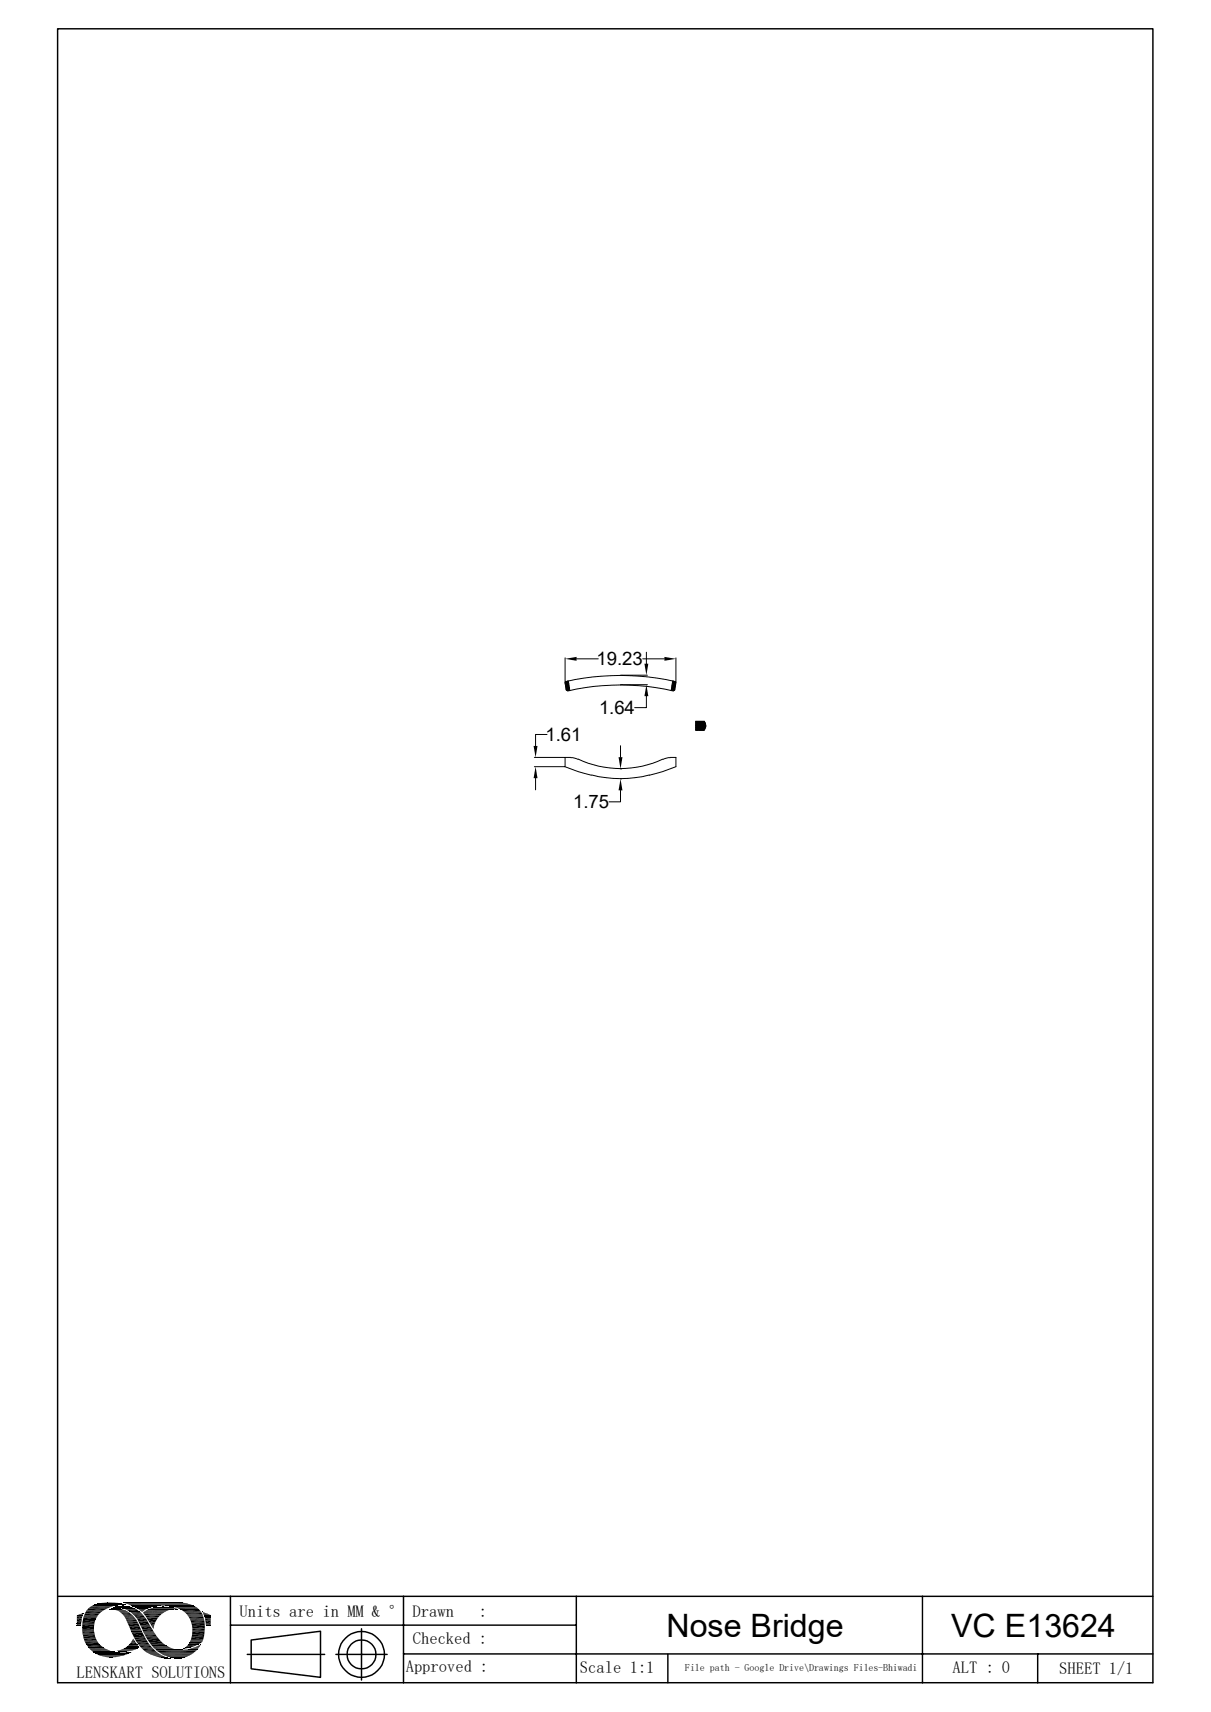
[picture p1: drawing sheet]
<svg xmlns="http://www.w3.org/2000/svg" width="210mm" height="297mm" viewBox="0 0 210 297" stroke-linecap="round" stroke-linejoin="round" font-family="sans-serif">
<g fill="none" stroke="#000" stroke-width=".17">
<path d="M98 114.1v4.2M98.1 118.2l-.1 .2M98.1 118.2l-.1 .2 .2 1.3M98.2 118.2a41.6 41.6 0 0 1 18.9 .1l.1 .1M98.2 119.7l.2 .1M98.4 118.2l-.4 .4M98.4 119.9a40.4 40.4 0 0 1 18.4 0M98.6 118.2l-.6 .5M98.6 118.1l.2 1.6M98.6 118.4l-.5 .6M98.6 118.6l-.5 .5M98.6 118.8l-.5 .5"/>
<path d="M98.7 119l-.5 .5M98.7 119.2l-.5 .5M98.8 119.4l-.5 .4M98.8 119.6l-.2 .2M100 114.3h3.8M107.7 117.1h4.6M107.7 118.8h4.6M111.5 114.3h3.7M112.1 113.2v1.9M116.4 119.6l.2 .2M116.5 119.4l.4 .4M116.5 119.2l.5 .5"/>
<path d="M116.5 119l.6 .5M116.5 118.8l.6 .5M116.6 118.6l.5 .5M116.6 118.4l.5 .6M116.6 118.2l.6 .5M116.7 118.1l-.3 1.6M116.8 118.2l.4 .4M117.1 118.2l.1 .2M117.2 118.4l-.2 1.3-.2 .1M117.2 114.1v4.2M92.7 131.4h5.2M92.7 133h5.2"/>
<path d="M92.9 135v2M94.9 127.4h-2v2M98 133l2.2 .9 2.4 .6M99 131.4l1.2 .3M99 131.4h-1v1.6M102.6 134.5a20 20 0 0 0 10 0M107.6 137.1v2h-2M107.6 129.4v2M107.7 133.4h.1M107.7 135.1h.1M112.1 120.8v2h-2M114.9 131.7a17.1 17.1 0 0 1-14.6 0"/>
<path d="M116.2 131.4h1v1.6l-2.3 .9-2.3 .6M116.2 131.4l-1.2 .3M120.6 126.5l1.5-1.4a1.13 1.13 0 0 1 0 1.6M120.8 125.1l-.2 .2M121 125.1l-.4 .4M121.2 125.1l-.6 .5M121.4 125.1l-.8 .7M121.5 125.1l-.9 .9M121.7 125.1l-1.1 1.1M121.9 125.1l-1.3 1.3M122.1 125.1h-1.5v1.6h1.5M122.2 125.2l-1.6 1.5"/>
<path d="M122.2 126.5l-.2 .2M122.3 125.3l-1.5 1.4M122.3 125.4l-1.3 1.3M122.3 125.6l-1.1 1.1M122.4 125.7l-1 1M122.4 126.2l-.5 .5M122.4 125.9l-.9 .8M122.4 126l-.7 .7M14.7 279.9h2.6M15 279.4h3M15.3 279h3.5M15.7 278.7h3.9"/>
<path d="M15.9 278.6h4M16 278.6h4.2M16 278.5h4.4M16.2 278.5h4.3M16.3 278.4h5.5M16.4 278.4h5.4M16.5 278.3h5.1M16.7 278.3h4.7M16.9 278.2h4.3M17.1 278.2h3.9M17.5 278.1h3M17.6 278.1h2.9"/>
<path d="M19 279.2h2.1M19.1 279.2h2.2M19.7 278.8l3.3 .1M19.8 278.8h3M19.8 278.8h2.9M19.9 278.7h2.7M20.2 278.7h2.2M20.6 279h2.7M21.3 279h2M21.3 279.1h2.4M21.3 278h10.3M21.4 278.1h10.5"/>
<path d="M21.5 278.1h11M21.8 278h7.4M21.8 278.2h10.8M21.8 278.4h-5.6M22 278.3h10.9M22.2 278.3h10.8M22.3 278.4h10.9M22.5 278.4h10.8M22.6 278.5h11M22.8 278.6h10.8M22.8 278.6h5.1M22.9 278.6h4.4"/>
<path d="M23 278.7h4.2M23.2 278.8h3.3M23.4 278.8h2.8M23.5 278.9h2.5M23.7 279h2.1M24.8 279.8h3.7M24.8 279.8h3.5M24.8 279.9h3.4M24.9 279.7h3.8M25 279.6h3.7M25.1 279.5h4M25.4 279.4h3.8"/>
<path d="M25.4 279.3h4.2M25.7 279.2h4.2M26 279.1h4.8M26.2 279h4.4M26.2 279h4.2M26.6 278.9h3.5M26.8 278.9h3.1M27.1 278.8h2.6M27.3 278.8h2.2M28.7 278.6h5M29.3 278.6h4.4M29.4 278.7h4.5"/>
<path d="M30.1 278.8h4M30.4 278.9h3.8M30.7 279h3.7M30.8 279.2h-5M31 279.1h3.5M31.2 279.2h3.3M31.9 279.7h3M32.1 279.8h2.9M14.3 282.3h2M14.3 282.8h2M14.3 283h2M14.3 283.1h2"/>
<path d="M14.3 283.5h2.1M14.4 281h2.2M14.5 280.5h2.3M14.5 284.2h2.1M14.6 284.7h2.3M15 285.3h2.3M15.3 285.8h2.7M15.4 285.9h2.6M15.4 285.9h2.8M15.5 286h2.8M15.6 286.1h3M15.7 286.3h3.3"/>
<path d="M15.9 286.4h3.1M15.9 286.4h3.6M16 286.6h3.9M16.2 286.6h3.7M16.2 286.6h4.2M16.3 286.7h4.4M16.3 286.7h5.2M16.3 286.8h6.3M16.6 286.9h5.8M16.6 286.9h5.7M16.7 287h5.5M16.9 287h5"/>
<path d="M17 287.1h4.8M17.1 287.1h4.6M17.1 287.2h4.5M17.4 287.3h4M17.7 287.3h3.2M17.9 287.4h2.8M20.2 286.4h2.7M20.2 286.4h2.5M20.5 286.3h2.6M20.7 286.2h2.8M21.1 286.2h2.5M21.2 286.1h2.6"/>
<path d="M21.5 285.9h2.5M21.5 286h2.3M21.8 285.8h2.3M21.9 285.7h2.2M22 285.7h2M22 285.6h2M24.1 285.8h-2.3M25.1 280.2h2.7M25.4 280.6h2M25.4 286.8h2.1M26.1 285.2h2.4M26.3 285.5h2.6"/>
<path d="M26.4 285.6h2.7M26.5 285.7h2.8M26.5 285.8h3.1M26.7 285.9h3.1M26.8 286h3.3M26.8 286.1h3.4M26.9 286.1h3.6M27 286.2h4.1M27.1 286.2h4.6M27.1 286.3h7.1M27.1 286.3h7M27.6 286.7h6.1"/>
<path d="M27.8 286.9h5.7M27.9 286.9h5.5M28 287h5.3M28.2 287.1h5M28.5 287.2h4.4M28.8 287.3h3.9M29 287.5h3.4M29.5 287.5h2.6M29.6 287.6h2.4M31.7 286.2h2.5M32.4 280.1h2.7M32.5 280.2h2.7"/>
<path d="M32.6 280.3h2.6M32.6 280.4h2.6M32.7 280.5h2.6M32.8 285h2.1M32.8 285.1h2M32.9 285h2.1M32.9 280.9h2.5M32.9 284.9h2.2M32.9 284.9h2.1M32.9 284.8h2.2M33 284.7h2.1M33 284.6h2.2"/>
<path d="M33.1 284.5h2.1M33.1 284.6h2.1M33.1 281.5h2.4M33.2 283.9h2.2M33.4 282.5h2.1"/>
</g>
<g fill="#000">
<path d="M98 114.3l2-.3v.6zM111.8 115.1h.6l-.3 2zM115.2 114l2 .3-2 .3zM92.9 133l.3 2h-.7zM92.5 129.4h.7l-.3 2zM107.3 131.4h.6l-.3 2zM107.6 135.1l.3 2h-.6zM112.1 118.8l.3 2h-.6zM14.3 279.9h.1zM13.8 280l.5-.1 .1 .1zM14.3 279.9h.1v.1zM14.4 279.9l.1-.1z"/>
<path d="M18.3 278h1.6zM18.7 278h1.2zM19.1 279.1h1.9zM19.2 279.1h1.8zM19.2 279.1h1.7zM19.4 279.1h1.5zM19.5 279.1h1zM19.4 279.1h1.2zM19.5 279.1h1.1zM19.6 279.1h.9zM19.6 279.2l1.9 .1zM19.7 278.8h.2z"/>
<path d="M19.6 279.1h.8zM19.8 279.1h.6zM20 279.3l1.7 .1zM19.8 279.1h.4zM20.1 279l.1 .1zM20.2 279.4h1.6zM20.4 279.4l1.7 .2h-1.4zM20.4 279.4h1.4l.3 .2zM20.5 278.7h1.8zM20.5 278.7h1.7zM20.6 278.6l1.6 .1zM20.7 279.6l1.7 .1h-1.5z"/>
<path d="M20.7 279.6h1.4l.3 .1zM20.6 278.6h1.4zM20.9 278.6h1.1zM20.9 279.7l1.6 .1zM21 279.8l1.7 .2h-1.4zM21 279.8h1.5l.2 .2zM21.2 278.6h.3zM20.9 278.6h.8zM21.2 278.6h.5zM21.5 278.4h.3zM21.8 279.2h1.9zM22.4 279.6h1.9z"/>
<path d="M22.5 279.6h1.8zM22.5 279.6l1.8 .1zM22.6 279.7l2 .2h-1.7zM22.6 279.7h1.7l.3 .2zM22.9 279.9l1.9 .2h-1.7zM22.9 279.9h1.7l.2 .2zM23.7 279l1.9 .1zM23.8 279.1h1.8zM23.8 279.1h1.6zM24 279.1h1.4zM24 279.1l1.3 .1zM24 279.2l1 .2h-.7z"/>
<path d="M24 279.2h1.3l-.3 .2zM24.3 279.4l.6 .1zM24.3 279.4h.7zM24.4 279.5l.3 .1zM24.4 279.5h.5zM24.6 279.6v.1zM24.6 279.6h.1zM27.5 278.8h2zM27.5 278.8h1.9zM28.2 278.8h1.2zM28.2 278.8h.7zM30.4 279.2h.4z"/>
<path d="M30.4 279.2h.5zM30.7 279.2h.2zM30.9 278h.2zM35.1 279.7h.2zM35.1 279.7l.5 .1h-.4zM35.1 279.7l.5 .1zM35.2 279.8l.8 .2h-.7zM35.2 279.8l.8 .2zM35.3 280l1 .1h-1zM35.3 280h.7l.3 .1zM13.3 280.2h1.1zM13.3 280.2l1 .1z"/>
<path d="M13.3 280.3l1 .1h-1zM13.3 280.3h1v.1zM13.3 280.4l.9 .4h-.9zM13.3 280.4h1l-.1 .4zM13.3 280.8h.9zM13.3 280.8l.8 .5h-.8zM13.3 280.8h.9l-.1 .5zM13.3 281.3l.8 .4h-.8zM13.3 281.3h.8v.4zM13.3 281.7h.8zM13.3 281.7l.8 .2h-.8zM13.3 281.7h.8v.2z"/>
<path d="M13.3 281.9h.8zM13.3 281.9l.8 .1zM13.4 280.2h1zM13.7 280.1l.7 .1zM13.7 280.1h.7zM13.8 280h.6zM14.3 282.3l2 .4h-2zM14.3 282.3h2v.4zM18.3 287.4l1.9 .1zM18.3 287.4h1.9zM18.4 287.5h1.1zM18.4 287.5h1.8z"/>
<path d="M18.9 287.5h.6zM19 287.5h.5zM20.4 286.4l1.9 .1zM20.4 286.4h2zM20.6 286.5h1.5zM20.6 286.5h1.7zM20.7 286.5h1.1zM20.7 286.5h1.4zM21 286.5h.6zM21 286.5h.8zM21.3 280l1.7 .2h-1.6zM21.3 280h1.4l.3 .2z"/>
<path d="M21.3 286.5h.3zM21.4 286.5h.2zM21.4 280.2l1.8 .3h-1.6zM21.4 280.2h1.6l.2 .3zM21.6 280.5h1.6zM21.6 280.5l1.8 .2h-1.7zM21.6 280.5h1.6l.2 .2zM21.7 280.7l1.8 .1h-1.7zM21.7 280.7h1.7l.1 .1zM21.8 280.8l1.8 .2h-1.7zM21.8 280.8h1.7l.1 .2zM21.9 281l1.8 .1z"/>
<path d="M21.9 281.1l1.9 .2h-1.8zM21.9 281.1h1.8l.1 .2zM21.5 286.7h1.1zM21.9 286.7h.7zM22 281.3l1.8 .1zM22 286.7h.6zM22.1 281.4l1.9 .3h-1.8zM22.1 281.4h1.7l.2 .3zM22.1 285.6l1.9 .1zM22.1 285.6h1.9zM22.2 281.7l2 .5h-1.8zM22.2 281.7h1.8l.2 .5z"/>
<path d="M22.2 285.5l1.8 .1zM22.2 285.5h1.7zM22.2 286.7h.5zM22.3 286.7h.4zM22.4 286.7h.3zM22.4 282.2l2.1 .5h-1.9zM22.4 282.2h1.8l.3 .5zM22.4 285.3h1.4zM22.4 285.3l1.5 .2h-1.7zM22.4 285.3h1.4l.1 .2zM22.6 286.6h.2zM22.6 282.7l1.9 .1z"/>
<path d="M22.7 282.8l1.9 .1zM22.7 282.9l1.9 .1zM22.7 285l1.1 .3h-1.4zM22.7 285h.9l.2 .3zM22.7 283h1.9zM22.7 284.9l.9 .1zM22.8 283l1.9 .2h-1.9zM22.8 283h1.8l.1 .2zM22.8 283.2l2.3 .9h-1.9zM22.8 283.2h1.9l.4 .9zM22.9 284.7l.6 .2h-.8zM22.9 284.7h.5l.1 .2z"/>
<path d="M22.6 286.6h.3zM22.9 284.6l.5 .1h-.5zM22.9 284.6h.4l.1 .1zM23 284.4h.2zM23 284.4l.3 .2h-.4zM23 284.4l.3 .2zM23.1 284.4h.1zM23.1 280.1l1.8 .2h-1.5zM23.1 280.1h1.7l.1 .2zM23.4 280.3l1.8 .4h-1.6zM23.4 280.3h1.5l.3 .4zM23.6 280.7l1.7 .1z"/>
<path d="M23.7 280.8l1.9 .4h-1.6zM23.7 280.8h1.6l.3 .4zM24 281.2l1.6 .1zM24 281.3l2 .7h-1.7zM24 281.3h1.6l.4 .7zM24.3 282l1.8 .2h-1.7zM24.3 282h1.7l.1 .2zM24.4 282.2l2 .5h-1.7zM24.4 282.2h1.7l.3 .5zM24.7 282.7l1.9 .3h-1.8zM24.7 282.7h1.7l.2 .3zM24.8 283l1.9 .2h-1.8z"/>
<path d="M24.8 283h1.8l.1 .2zM24.9 283.2h1.8zM24.9 283.2l1.9 .1zM24.9 283.3h1.9zM25 283.3l1.9 .1zM25 283.4l2 .1h-1.9zM25 283.4h1.9l.1 .1zM25.1 283.5l1.9 .1zM25.4 280.6l2 .1zM25.4 280.7l1.7 .4h-1.4zM25.4 280.7h2l-.3 .4zM25.5 284.4l2.5 .5h-2.1z"/>
<path d="M25.5 284.4h2.1l.4 .5zM25.7 281.1l1.2 .4h-.9zM25.7 281.1h1.4l-.2 .4zM25.8 286.9l2 .1h-1.7zM25.8 286.9h1.7l.3 .1zM26 281.5l.9 .1zM26 281.6l.8 .3h-.6zM26 281.6h.9l-.1 .3zM26.1 287l2 .2h-1.5zM26.1 287h1.7l.3 .2zM26.2 281.9l.5 .2h-.4zM26.2 281.9h.6l-.1 .2z"/>
<path d="M26.3 282.1l.4 .1h-.3zM26.3 282.1h.4v.1zM26.4 282.2l.2 .3zM26.4 282.2h.3l-.1 .3zM26.5 282.5l.1 .1zM26.6 287.2l1.7 .1zM26.8 287.3l1.9 .2h-1.2zM26.8 287.3h1.5l.4 .2zM27.5 287.5h1.3zM27.6 287.5l1.4 .1zM28 287.6h1.1zM28.1 287.6l1.1 .1z"/>
<path d="M28.2 287.7h1.1zM28.5 287.7h.9zM28.6 287.7h.9zM29 287.7h.5zM29.2 287.7h.3zM29.3 287.7h.2zM29.6 287.5l2 .2zM30.2 287.7h1.3zM30.2 287.7h1.4zM30.4 287.7h.9zM30.4 287.7h1.1zM30.5 287.7h.5z"/>
<path d="M30.5 287.7h.8zM30.7 287.7h.3zM31.8 286h.2zM31.8 286h.1zM31.8 286h.4zM31.9 286h.4zM32.1 285.8h.8zM32.1 285.8h.9zM31.9 286l.2-.2 .2 .2zM32.1 285.8h.8l-.6 .2zM32.1 285.8h1zM32.2 285.8h.9z"/>
<path d="M32.3 286.2h1.9zM32.2 285.8l.2-.2 .7 .2zM32.4 285.6h1.3l-.6 .2zM32.5 285.5l1.2 .1zM32.5 285.5h1.3zM32.6 286.1h1.6zM32.7 285.2l1.1 .3h-1.3zM32.7 285.2h1.8l-.7 .3zM32.7 286.1h1.5zM32.7 285.2h1.8zM32.8 285l2 .1zM32.8 285.1l1.7 .1h-1.8z"/>
<path d="M32.8 285.1h2l-.3 .1zM32.8 286.1h1.5zM33.1 286h1.3zM33.2 281.6l2.3 .5h-2.2zM33.2 281.6h2.3v.5zM33.2 284l2 .5h-2.1zM33.2 284h2.1l-.1 .5zM33.2 286h1.2zM33.4 283l2 .5h-2.1zM33.4 283h2.1l-.1 .5zM33.4 285.9h1zM33.6 285.8h.9z"/>
<path d="M33.7 285.8h.8zM33.9 285.7h.6zM34.1 285.7h.5zM34.1 285.7l.3-.2 .2 .2zM34.4 285.5h.3l-.1 .2zM34.4 285.5l.3-.1v.1zM34.7 285.4v.1zM34.7 285.4l.1-.1zM35.3 280.1l1.1 .1zM35.3 280.2h1.2zM35.3 280.2l1.2 .1zM35.4 280.3l1.1 .1h-1.1z"/>
<path d="M35.4 280.3h1.1v.1zM35.4 280.4h1.1zM35.5 280.4l1 .2h-1zM35.5 280.4h1v.2zM35.5 280.6h1zM35.5 280.6l1 .1zM35.6 280.7l.9 .1zM35.6 280.8l.9 .3h-.9zM35.6 280.8h.9v.3zM35.6 281.1h.9zM35.6 281.1l.9 .5h-.8zM35.6 281.1h.9v.5z"/>
<path d="M35.7 281.6l.8 .2h-.8zM35.7 281.6h.8v.2zM35.7 281.8l.8 .2h-.8zM35.7 281.8h.8v.2zM35.7 282h.8zM35.7 282l.8 .1zM35.8 282.1h.7zM35.9 282.1h.6zM36 282.1h.5zM36.4 282.1h.1z"/>
</g>
<g fill="none" stroke="#000" stroke-width=".25">
<path d="M10 5h189.9v286.9h-189.9zM10 276.9h189.9M14.7 279.7h2.9M40 276.9v15M70 276.9v15M99.9 276.9v15M160 276.9v15M14.3 281.7h2.1M14.3 283.3h2.1M14.7 284.9h2.4M15 285.5h2.6M24.6 286.1h2.2"/>
<path d="M24.9 280.1h3.2M25.1 283.8h2.1M25.3 284h2.1M26.1 285.4h2.7M27.2 286.5h6.8M33.1 281.3h2.4M33.4 282.7h2.1M40 281.9h59.9M42.9 287h13.4M43.6 284.5l12-1.5v8l-12-1.5zM58.3 287h8.8M62.7 282.6v8.9"/>
<path d="M70 286.9h129.9M115.8 287v4.9M180 286.9v5"/>
<circle cx="62.7" cy="287" r="2.51"/>
<circle cx="62.7" cy="287" r="4"/>
</g>
<g fill="none" stroke="#000" stroke-width=".21">
<path d="M14.9 279.5h3M15.5 278.8h3.9M32.2 279.9h2.9M14.3 281.5h2.1M14.5 280.4h2.5M15.2 285.7h2.7M24 285.4h2.1M24.4 285.9h2.1M24.9 286.4h2.1M25.1 286.6h2.2M25.4 284.2h2.2M33 281.1h2.4"/>
<path d="M33.4 282.9h2.1"/>
</g>
<path d="M15.1 279.2h3.5M21.9 279.4h2.3M31.4 279.4h3.4M14.4 284h2.2M14.6 280.1h2.7M23.2 284.2h2.1M25.9 285h2.5M33.3 283.7h2.1" fill="none" stroke="#000" stroke-width=".34"/>
<path d="M14.4 283.7h2.1M14.8 285.2h2.5M23.4 284.5h2.1M23.6 284.8h2.1M23.8 285.1h2.1M24.2 285.6h2.1M25.2 280.4h2.6M32.7 280.6h2.6" fill="none" stroke="#000" stroke-width=".3"/>
<path d="M14.3 282.1h2M14.4 280.8h2.4M33.3 282.3h2.2" fill="none" stroke="#000" stroke-width=".42"/>
<path d="M14.3 281.2h2.3M14.5 284.5h2.3" fill="none" stroke="#000" stroke-width=".38"/>
<g font-size="5.6">
<text x="115.6" y="283.9">Nose Bridge</text>
<text x="164.9" y="284">VC E13624</text>
</g>
<g font-size="3.2">
<text x="103.5" y="115.4">19.23</text>
<text x="103.9" y="123.9">1.64</text>
<text x="94.6" y="128.5">1.61</text>
<text x="99.4" y="140.2">1.75</text>
</g>
<g font-size="2.9">
<text x="41.5" y="280.6">Units are in MM &amp; °</text>
<text x="71.5" y="280.6">Drawn</text>
<text x="83" y="280.6">:</text>
<text x="71.6" y="285.2">Checked :</text>
<text x="13.3" y="291.1">LENSKART SOLUTIONS</text>
<text x="70.4" y="290.1">Approved :</text>
<text x="100.6" y="290.3">Scale 1:1</text>
<text x="165.2" y="290.3">ALT : 0</text>
<text x="183.7" y="290.4">SHEET 1/1</text>
</g>
<text font-size="1.7" x="118.8" y="289.9">File path - Google Drive\Drawings Files-Bhiwadi</text>
</svg>
